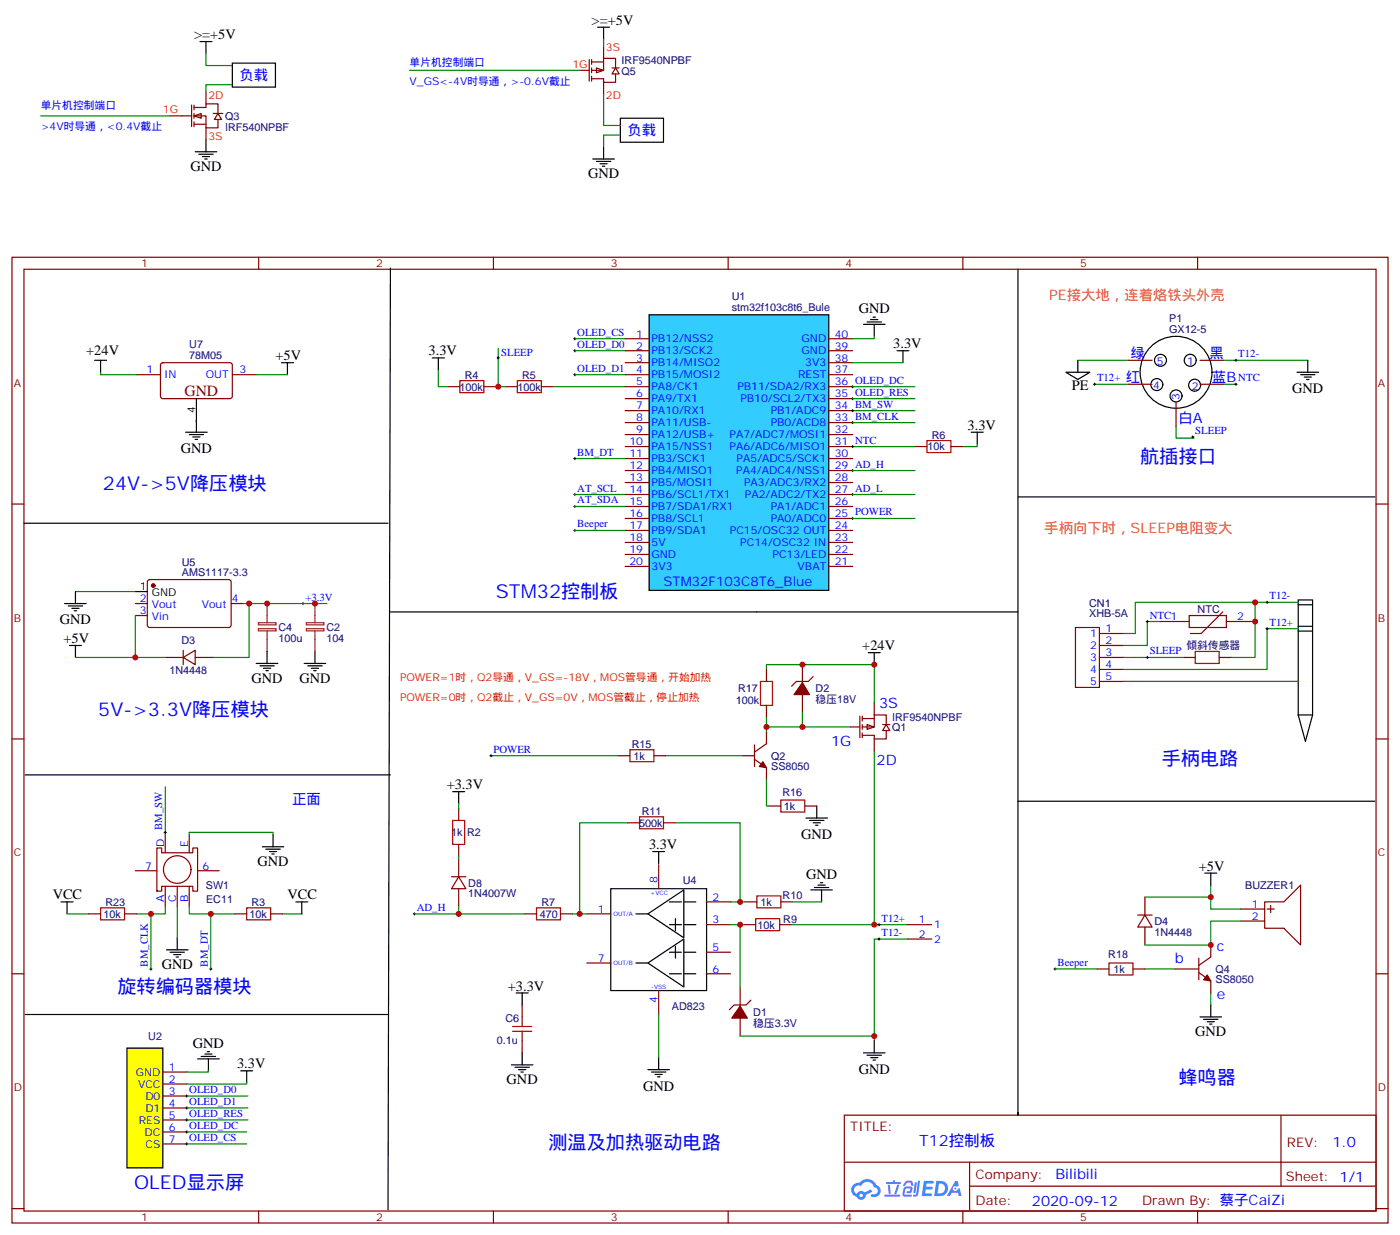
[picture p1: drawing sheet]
<svg xmlns="http://www.w3.org/2000/svg" width="412mm" height="364mm" viewBox="0 0 412 364" stroke-linecap="round" stroke-linejoin="round" font-family="sans-serif">
<g fill="none" stroke="#870000" stroke-width=".35">
<path d="M3.5 75.7h405.4v284.4h-405.4zM7.1 79.3h398.2v277.3h-398.2zM76.2 75.7v3.6M145.3 75.7v3.6M214.5 75.7v3.6M283.6 75.7v3.6M352.8 75.7v3.6M3.5 148.4h3.6M405.3 148.4h3.6M3.5 217.6h3.6M405.3 217.6h3.6M3.5 286.7h3.6"/>
<path d="M405.3 286.7h3.6M248.7 328.3h156.6v28.3h-156.6zM377.3 328.4v20.8M3.5 355.8h3.6M76.2 356.6v3.5M145.3 356.6v3.5M214.5 356.6v3.5M248.7 342.2h156.5M283.6 356.6v3.5M285.6 349.2h119.6M285.6 342.2v14.1M352.8 356.6v3.5"/>
<path d="M405.3 355.8h3.6"/>
</g>
<g fill="#5487ff">
<path d="M272.1 347.7h2.6l.3 .2-.1 .5-2 .1-.1 .9h1.6l.4 .4-.4 .4h-1.7l-.2 1.2h1.8l.3 .4-.2 .3h-2.9z"/>
<path d="M281.4 347.7h.7l.4 1.3-.7 .4a.74 .74 0 0 0-1.1 .3 .74 .74 0 0 0 .5 1 .74 .74 0 0 0 .9-.7l.5-.2 .7 2.3h-.9l-.2-.9h-1.9l-.5 .9h-.9z"/>
<path d="M269.5 348.1h.6l-.4 2.9a.31 .31 0 0 1-.3 .3 .31 .31 0 0 1-.3-.3z"/>
<path d="M270.4 347.6h.6l-.5 4a.89 .89 0 0 1-.7 .7 .89 .89 0 0 1-.9-.3l1-.5z"/>
<path d="M266.8 347.8l.6-.2 1.2 .1 .5 1.3-.6 .1-.4-.9-1 .1a.95 .95 0 0 1-1 .8l-.1-.2z"/>
<path d="M266.4 349.5l1.8-.2a1.04 1.04 0 0 1 .6 1.1 1.04 1.04 0 0 1-.8 .9h-.7a.29 .29 0 0 1-.3-.3 .29 .29 0 0 1 .3-.3h.7l.2-.8h-1.4l-.4 1.8h1.9a.29 .29 0 0 1 .3 .4 .29 .29 0 0 1-.3 .2h-2l-.4-.3 .2-2.1z"/>
<path d="M260.5 351.7h4.4a.3 .3 0 0 1 .3 .3 .3 .3 0 0 1-.3 .3h-4.3z"/>
<path d="M264.3 348.8h.6l-.5 1.7a1.02 1.02 0 0 1-.7 1.1l-.2-.3z"/>
<path d="M261.5 348.8h.6l.3 2.4-.3 .3-.3-.2z"/>
<path d="M261.1 348h1.9l.2-.5h.5l-.1 .5h1.5a.29 .29 0 0 1 .3 .3 .29 .29 0 0 1-.3 .3h-3.9z"/>
<path d="M275.8 347.7l-.6 4.4h1.4a2.27 2.27 0 0 0 2.7-2.2 2.27 2.27 0 0 0-2.7-2.2zM276.6 348.5a1.5 1.5 0 0 1 1.8 1.5 1.5 1.5 0 0 1-1.9 1.4h-.3z"/>
<path d="M251.4 348.8a2.09 2.09 0 0 0 1 3.6 1.37 1.37 0 0 0 1.5 .8 1.37 1.37 0 0 0 1.1-1.4l2-.9-.5-.7-1.8 .9a1.4 1.4 0 0 0-2.3 .4 1.32 1.32 0 0 1-.6-1.8 1.32 1.32 0 0 1 1.9-.5 2.02 2.02 0 0 1 2-1.2 2.02 2.02 0 0 1 1.8 1.6 1.09 1.09 0 0 1 1.1 1.3 1.09 1.09 0 0 1-1.6 .7 .41 .41 0 0 0-.5 .4 .41 .41 0 0 0 .4 .4 1.89 1.89 0 0 0 2.4-1.1 1.89 1.89 0 0 0-1.2-2.4 2.98 2.98 0 0 0-5-.7l-1 .2zM253.2 352a.52 .52 0 0 1 1 0 .52 .52 0 0 1-1 0z"/>
<circle cx="281.4" cy="349.9" r=".28"/>
</g>
<path d="M37.4 308.6h10.6v35.3h-10.6z" fill="#ff0" stroke="#000" stroke-width=".35"/>
<g fill="none" stroke="#870000" stroke-width=".35">
<path d="M194 254.6v7.1M172.9 269.1h7M208.1 265.5h7.1M208.1 272.2h7.1M172.9 283.5h7M194 291.6v7.1M208.1 280.4h7.1M208.1 286.7h7.1M48 315.6h7M48 319.2h7M48 322.7h7M48 326.2h7"/>
<path d="M48 329.7h7M48 333.3h7M48 336.8h7"/>
</g>
<g fill="none" stroke="#000" stroke-width=".35">
<path d="M179.9 261.7h28.2v29.9h-28.2zM187.3 269.1h3.6M190.9 269.1l10.5-7.1v14.1zM197.2 265.5h3.5M197.2 272.2h3.5M199 270.5v3.5M199 278.6v3.5M201.4 265.5h3.6M201.4 272.2h3.6M187.3 283.5h3.6M190.9 283.5l10.5-7v14.1zM197.2 280.4h3.5"/>
<path d="M197.2 286.7h3.5M201.4 280.4h3.6M201.4 286.7h3.6"/>
</g>
<path d="M191.2 92.7h52.9v81.1h-52.9z" fill="#3cf" stroke="#000" stroke-width=".35"/>
<g fill="none" stroke="#870000" stroke-width=".35">
<path d="M184.1 99.7h7.1M244.1 99.7h7.1M40.2 110.3h7.1M47.5 107l.5-.2h20l.4 .7v9.4l-.7 .5-20-.1-.4-.6v-9.2zM68.4 110.3h7.1M131.9 113.8h3.6M142.5 113.8h3.5M148.9 113.8h3.5M159.5 113.8h3.5M184.1 103.3h7.1M184.1 106.8h7.1M184.1 110.3h7.1"/>
<path d="M184.1 113.8h7.1M184.1 117.4h7.1M244.1 103.3h7.1M244.1 106.8h7.1M244.1 110.3h7.1M244.1 113.8h7.1M244.1 117.4h7.1M332.3 106.1h7.1M332.3 113.1h7.1M346.4 118.4v7.1M353.5 106.1h7M353.5 113.1h7"/>
<path d="M184.1 120.9h7.1M184.1 124.4h7.1M184.1 128h7.1M184.1 131.5h7.1M184.1 135h7.1M184.1 138.5h7.1M244.1 120.9h7.1M244.1 124.4h7.1M244.1 128h7.1M244.1 131.5h7.1M244.1 135h7.1M244.1 138.5h7.1"/>
<path d="M269.5 131.5h3.5M280.1 131.5h3.5M184.1 142.1h7.1M184.1 145.6h7.1M184.1 149.1h7.1M184.1 152.6h7.1M184.1 156.2h7.1M184.1 159.7h7.1M244.1 142.1h7.1M244.1 145.6h7.1M244.1 149.1h7.1M244.1 152.6h7.1"/>
<path d="M244.1 156.2h7.1M244.1 159.7h7.1M39.9 177.7h3.5M43.6 170.8l.5-.2 23.6 .1 .4 .6-.1 13-.6 .4h-23.6l-.4-.7v-12.7zM68.1 177.7h3.5M184.1 163.2h7.1M184.1 166.8h7.1M244.1 163.2h7.1M244.1 166.8h7.1M39.9 181.2h3.5M48.7 193.6h5.3M54 193.6l3.5-2.1v4.2z"/>
<path d="M54 191.5v4.2M57.5 193.6h5.3M225.8 197.1v3.5M316.8 184.7h7v17.7h-7zM323.8 186.5h7.1M323.8 190h7.1M323.8 193.6h7.1M323.8 197.1h7.1M341.5 183h8.8M348.5 193.6h3.6M350.3 181.2h10.9v3.5h-10.9zM359.1 193.6h3.6"/>
<path d="M360.2 180.2l-6.4 6.3h-3.1M361.2 183h8.5M222.2 219.3v6.4M225.8 207.7v3.5M225.8 215.4v3.6l-3.6 2.4M323.8 200.6h7.1M182 222.5h3.6M192.6 222.5h3.5M218.7 222.5h3.5M222.2 223.6l3.6 2.4v3.6M226.5 237.3h3.5M237.1 237.3h3.5"/>
<path d="M184.9 242.3h3.5M195.4 242.3h3.6M154.5 269.1h3.5M165.1 269.1h3.5M219.1 272.2h3.5M219.4 265.5h3.6M229.7 272.2h3.5M230 265.5h3.5M267.4 272.2h7.1M267.4 276.5h7.1M335.1 269.4h4.3M337.3 269.4l2.1 3.5h-4.3z"/>
<path d="M337.3 264.1v5.3M337.3 272.9v5.3M356.7 278.2v3.6l-3.6 2.4M365.5 267.7h7M365.5 271.2h7M372.5 265.5h5.7l4.9-4.9v17.6l-4.9-4.9h-5.7zM373.2 267.7h2.2M374.3 266.6v2.1M218 290.9v5.3M218 299.8v5.2M221.2 294.5l-1.4 1.4h-3.5l-1.5 1.4M323.1 285.3h3.6"/>
<path d="M333.7 285.3h3.6M346.1 285.3h7M353.1 286.3l3.6 2.5v3.5M353.1 282.1v6.4"/>
</g>
<g fill="none" stroke="#008700" stroke-width=".35">
<path d="M169.3 99.7h14.8M257.5 99v.7h-6.3M29.6 109.6v.7h10.6M75.5 110.3h9.2M129.1 108.9v4.9h2.8M146 113.8h2.9M146.8 102.6v11.2M163 113.8h21.1M169.3 103.3h14.8M169.3 110.3h14.8M251.2 113.8h18.3M251.2 117.4h18.3"/>
<path d="M251.2 106.8h14.8M317.5 106.1h14.8M322.4 113.1h9.9M360.5 106.1h24.7M360.5 113.1h3.6M169.3 135h14.8M251.2 120.9h18.3M251.2 124.4h18.3M251.2 131.5h18.3M251.2 138.5h18.3M287.9 130.8v.7h-4.3M346.4 125.5v3.5h5.3"/>
<path d="M169.3 156.2h14.8M169.3 145.6h14.8M169.3 149.1h14.8M251.2 152.6h18.3M251.2 145.6h18.3M22.2 174.2h17.7M71.6 177.7h24.7M73.4 177.7v15.9h-10.6M369.7 177.3v16.3h-7M382.4 177.3h-48v9.2h-3.5M22.2 193.6h17.7M39.9 181.2v12.4h8.8"/>
<path d="M225.8 197.1v-1.4h31.7v11.3M330.9 193.6h17.6M341.5 183h-3.5v7h-7.1M382.4 185.1h-9.2v12h-42.3M225.8 211.2v2.8M250.5 214h-24.7v1.4M330.9 200.6h51.5M144.6 222.5h37.4M196.1 222.5h22.6M225.8 229.6v7.7h.7M257.5 221.1v51.1h9.9M199 242.3h19v23.2"/>
<path d="M122.1 269.1h32.4M215.2 265.5h4.2M218 272.2v18.7M233.2 272.2h24.3M233.5 265.5h8.5M267.4 276.5h-9.9v30M337.3 264.1h19.4M356.7 260.6v7.1h8.8M365.5 271.2h-8.8v7h-19.4M194 298.7v12.7M310.8 285.3h12.3M337.3 285.3h8.8"/>
<path d="M356.7 292.3v3.6M61.4 315.3v.3h-6.4M72.7 318.8v.4h-17.7M218 305h39.5"/>
</g>
<g fill="none" stroke="#000" stroke-width=".35">
<path d="M115 78.9l-.7 277.3M299.9 79.3v249v-.7M254.4 95.5h6.3M255.4 94.8h4.2M256.5 94.1h2.1M257.2 93.4h.7M257.5 95.5v3.5M27.9 106.1h3.5M29.6 106.1v3.5M57.9 117.4v9.8M82.9 106.8h3.5M84.7 106.8v3.5"/>
<path d="M127.4 105.4h3.5M129.1 105.4v3.5M264.2 103.3h3.6M266 103.3v3.5M314 109.6h7l-3.5 2.1zM317.5 106.1v3.5M382.1 109.6h6.3M383.1 110.3h4.2M384.2 111h2.1M384.9 111.7h.7M385.2 106.1v3.5M54.7 127.2h6.3"/>
<path d="M55.7 128h4.3M56.8 128.7h2.1M57.5 129.4h.7M286.1 127.2h3.5M287.9 127.2v3.6M299.9 146.3h105.1M19 177.7h6.4M20.1 178.4h4.2M21.2 179.1h2.1M21.9 179.8h.7M22.2 174.2v3.5M39.9 174.2h3.5"/>
<path d="M382.4 176.6h4.2v33.9h-4.2zM382.4 178h4.2M20.5 190h3.5M22.2 190v3.6M75.5 195.3h6.3M76.6 196h4.2M77.6 196.7h2.1M78.3 197.4h.7M78.7 191.8v3.5M89.6 195.3h6.4M90.7 196h4.2M91.7 196.7h2.1"/>
<path d="M92.4 197.4h.7M92.8 191.8v3.5M115 180.2h184.9M255.8 192.2h3.5M257.5 192.2v3.5M382.4 184.4h4.2M382.4 185.8h4.2M382.4 210.5l2.1 7.8 2.1-7.8M7.4 228.1h107.6M240.6 237.3v3.5M299.9 235.9h105.1M192.3 250.7h3.5"/>
<path d="M194 250.7v3.5M237.4 240.8h6.4M238.5 241.5h4.2M239.5 242.3h2.2M240.2 243h.7M241.7 259.9h.7M354.9 257.1h3.5M356.7 257.1v3.5M238.8 262h6.4M239.9 261.3h4.2M240.9 260.6h2.2M242 262v3.5"/>
<path d="M7.4 298.7h106.9M353.5 299.4h6.3M356.7 295.9v3.5M58.2 311.7h6.4M59.3 311h4.2M60.3 310.3h2.1M61 309.6h.7M61.4 311.7v3.6M70.9 315.3h3.5M72.7 315.3v3.5M190.9 314.9h6.3M191.9 315.6h4.2"/>
<path d="M193 316.3h2.1M193.7 317h.7M194 311.4v3.5M254.4 310h6.3M255.4 310.7h4.2M256.5 311.4h2.1M257.2 312.1h.7M257.5 306.5v3.5M354.5 300.1h4.3M355.6 300.8h2.1M356.3 301.5h.7"/>
<circle cx="340.8" cy="113.2" r="1.76"/>
<circle cx="341.8" cy="106.1" r="1.76"/>
<circle cx="346.4" cy="109.6" r="10.6"/>
<circle cx="346.4" cy="116.6" r="1.76"/>
<circle cx="350.6" cy="106.1" r="1.76"/>
<circle cx="351.9" cy="113.4" r="1.76"/>
</g>
<g fill="none" stroke="#000" stroke-width=".29">
<path d="M169 99.7h.7M169.3 99.4v.7M146.4 105.4h.7M146.8 105v.7M169 110.3h.7M169 103.3h.7M169.3 102.9v.7M169.3 110v.7M250.8 113.8h.7M250.8 117.4h.7M251.2 113.5v.7M251.2 117v.7"/>
<path d="M322.1 113.1h.7M322.4 112.8v.7M363.7 113.1h.7M363.7 106.1h.7M364.1 105.7v.7M364.1 112.8v.7M169 135h.7M169.3 134.7v.7M250.8 124.4h.7M250.8 131.5h.7M250.8 138.5h.7M250.8 120.9h.7"/>
<path d="M251.2 120.5v.7M251.2 124.1v.7M251.2 131.1v.7M251.2 138.2v.7M351 128.7h.7M351.4 128.3v.7M169 145.6h.7M169 149.1h.7M169 156.2h.7M169.3 145.2v.7M169.3 148.8v.7M169.3 155.8v.7"/>
<path d="M250.8 152.6h.7M250.8 145.6h.7M251.2 145.2v.7M251.2 152.3v.7M88.9 177.7h.7M89.3 177.3v.7M372.9 177.3h.7M373.2 177v.7M337.6 193.6h.7M337.6 183h.7M338 182.6v.7M338 193.2v.7"/>
<path d="M372.9 185.1h.7M373.2 184.7v.8M144.3 222.5h.7M144.6 222.1v.7M121.7 269.1h.7M122.1 268.7v.7M258.6 276.5h.7M258.6 272.2h.7M258.9 271.9v.7M258.9 276.1v.7M310.4 285.3h.7M310.8 284.9v.7"/>
<path d="M54.7 336.8h.7M54.7 333.3h.7M54.7 329.7h.7M54.7 326.2h.7M54.7 322.7h.7M55 322.3v.7M55 325.9v.7M55 329.4v.7M55 332.9v.7M55 336.4v.7"/>
</g>
<path d="M135.5 112.1h7v3.5h-7zM152.4 112.1h7.1v3.5h-7.1zM273 129.7h7.1v3.5h-7.1zM352.1 191.8h7v3.5h-7zM224 200.6h3.5v7.1h-3.5zM185.6 220.7h7v3.6h-7zM230 235.5h7.1v3.6h-7.1zM188.4 240.5h7v3.5h-7zM158 267.3h7.1v3.5h-7.1zM222.6 270.5h7.1v3.5h-7.1zM223 263.8h7v3.5h-7zM326.7 283.5h7v3.6h-7z" fill="none" stroke="#a10000" stroke-width=".35"/>
<path d="M215.2 272.2h3.9" fill="none" stroke="#090" stroke-width=".35"/>
<g fill="#870000" stroke="#870000" stroke-width=".35">
<path d="M218 296.2l2.1 3.6h-4.6z"/>
<path d="M224.7 224.3l1.1 1.7-2.1-.3z"/>
<path d="M355.6 287.1l1.1 1.7-2.2-.3z"/>
<circle cx="45.2" cy="172.4" r=".53"/>
</g>
<path d="M78.7 177.7v5.6M92.8 177.7v5.6M76.1 185.1h5.2v.6h-5.2zM76.1 183.3h5.2v.7h-5.2zM78.7 185.8v6M90.2 185.1h5.2v.6h-5.2zM90.2 183.3h5.2v.7h-5.2zM92.8 185.8v6" fill="none" stroke="#8c2424" stroke-width=".35"/>
<g fill="#fff" stroke="#870000" stroke-width=".35">
<path d="M57.1 34.1l2.2-.7v1.4z"/>
<path d="M64.2 33.4l1.1 1.8h-2.2z"/>
</g>
<path d="M50.1 34.1h6.3M56.4 30.9v6.4M57.1 31.6h3.6v-1h3.5v2.8M57.1 34.1h3.6v3.5h3.5v-2.4M57.1 36.6h3.6M57.1 30.9v1.4M57.1 33.4v1.4M57.1 35.9v1.4M60.7 27.1v3.5M60.7 37.6v3.6M62.8 33.4h2.8" fill="none" stroke="#870000" stroke-width=".35"/>
<path d="M58.9 12.2h3.5M60.7 12.2v3.6M68.4 18.6h12.7v7h-12.7zM57.5 44.7h6.4M58.6 45.4h4.2M59.6 46.1h2.1M60.3 46.8h.7M60.7 41.2v3.5" fill="none" stroke="#000" stroke-width=".35"/>
<path d="M60.7 15.8v3.5h7.7M12 34.1h38.1M68.4 24.9h-7.7v2.2" fill="none" stroke="#008700" stroke-width=".35"/>
<path d="M175.7 20l2.1 .7-2.1 .7z" fill="#fff" stroke="#870000" stroke-width=".35"/>
<g fill="none" stroke="#870000" stroke-width=".35">
<path d="M173.6 17.5v6.4M174.3 18.2h3.5M174.3 17.5v1.4M177.8 17.2h3.5v2.8M177.8 17.2v3.5h-3.5M177.8 13.7v3.5M170.7 20.7h2.9M174.3 20v1.4M174.3 22.5v1.4M177.8 24.2v3.6M180.3 20h2.1M181.3 20l1.1 1.8h-2.1z"/>
<path d="M181.3 21.8v2.4h-3.5v-1h-3.5M236.4 195.7v5.3M239.5 199.2l-1.4 1.4h-3.5l-1.4 1.4M236.4 204.5v5.3"/>
</g>
<path d="M177.8 11.5v2.2M120.6 20.7h50.1M177.8 27.8v9.1h4.9M182.7 39.8h-4.9v3.5M236.4 209.8v4.2" fill="none" stroke="#008700" stroke-width=".35"/>
<path d="M176 8h3.6M177.8 8v3.5M182.7 34.8h12.7v7.1h-12.7zM174.6 46.8h6.4M175.7 47.5h4.2M176.7 48.2h2.2M177.4 48.9h.8M177.8 43.3v3.5" fill="none" stroke="#000" stroke-width=".35"/>
<path d="M236.4 201l2.1 3.5h-4.6z" fill="#870000" stroke="#870000" stroke-width=".35"/>
<path d="M255.4 213.3l2.1 .7-2.1 .7z" fill="#fff" stroke="#870000" stroke-width=".35"/>
<g fill="none" stroke="#870000" stroke-width=".35">
<path d="M250.5 214h2.8M253.3 210.9v6.3M254 211.6h3.5M254 210.9v1.4M254 213.3v1.4M254 215.8v1.4M257.5 210.5h3.6v2.8M257.5 210.5v3.5h-3.5M257.5 207v3.5M257.5 217.6v3.5M260 213.3h2.1M261.1 213.3l1 1.8h-2.1z"/>
<path d="M261.1 215.1v2.5h-3.6v-1.1h-3.5M135.1 238v3.5M39.9 256.4h6.3M46.2 249.7h1.4v1.4h9.2v-1.4h1.4v12.7h-1.4v-1.5h-9.2v1.5h-1.4zM48.7 245.8v5.3M55.7 245.8v5.3M58.2 256.4h6.4M133 258.1h4.2M135.1 258.1l2.1 3.6h-4.2zM135.1 248.6v3.5M135.1 252.8v5.3M26.1 269.1h3.5"/>
<path d="M36.7 269.1h3.5M48.7 260.9v6M52.2 260.9v6M55.7 260.9v6M69.1 269.1h3.6M79.7 269.1h3.6M135.1 261.7v5.2M153.8 295.9v3.5M153.8 306.5v3.5"/>
<circle cx="52.2" cy="256" r="4.1"/>
</g>
<g fill="none" stroke="#000" stroke-width=".35">
<path d="M7.1 154.1h107.2M133.3 233.1h3.6M135.1 233.1v3.5M77.3 249.3h6.3M78.3 250h4.2M79.4 250.7h2.1M80.1 251.4h.7M80.4 245.8v3.5M18 265.5h3.5M19.8 265.5v3.6M49 279.6h6.4M52.2 276.1v3.5"/>
<path d="M87.1 265.5h3.6M88.9 265.5v3.6M50.1 280.4h4.2M51.2 281.1h2.1M51.9 281.8h.7M152 292.3h3.6M153.8 292.3v3.6M150.6 313.5h6.4M151.7 314.2h4.2M152.8 314.9h2.1M153.5 315.6h.7M153.8 310v3.5"/>
</g>
<g fill="none" stroke="#008700" stroke-width=".35">
<path d="M48.7 231.7v14.1M135.1 236.6v1.4M55.7 245.8v-.7h24.7v.7M135.1 252.1v.7M184.9 242.3h-14.2v26.8M19.8 269.1h6.3M40.2 269.1h4.2M44.4 269.1v16.2M48.7 266.9v2.2h-4.3M52.2 266.9v9.2M55.7 266.9v2.2h6.4v16.2M62.1 269.1h7"/>
<path d="M83.3 269.1h5.6M135.1 266.9v2.2M168.6 269.1h4.3M55 322.7h18M55 326.2h18M55 329.7h18M55 333.3h17.7M55 336.8h17.7"/>
</g>
<path d="M133.3 241.5h3.6v7.1h-3.6zM29.6 267.3h7.1v3.5h-7.1zM72.7 267.3h7v3.5h-7zM153.8 299.4v2.8M151 303.6h5.6M151 302.2h5.6M153.8 303.6v2.9" fill="none" stroke="#a10000" stroke-width=".35"/>
<path d="M48.3 245.1h.7M48.7 244.7v.7M44.1 285.3h.7M44.4 284.9v.7M61.7 285.3h.7M62.1 284.9v.7" fill="none" stroke="#000" stroke-width=".29"/>
<g fill="#c00">
<circle cx="146.8" cy="113.8" r=".88"/>
<circle cx="257.5" cy="272.2" r=".88"/>
<circle cx="218" cy="265.5" r=".88"/>
<circle cx="257.5" cy="305" r=".88"/>
<circle cx="92.8" cy="177.7" r=".88"/>
<circle cx="78.7" cy="177.7" r=".88"/>
<circle cx="39.9" cy="193.6" r=".88"/>
<circle cx="73.4" cy="177.7" r=".88"/>
<circle cx="356.7" cy="278.2" r=".88"/>
<circle cx="356.7" cy="264.1" r=".88"/>
<circle cx="225.8" cy="214" r=".88"/>
<circle cx="369.7" cy="183" r=".88"/>
<circle cx="369.7" cy="177.3" r=".88"/>
<circle cx="257.5" cy="195.7" r=".88"/>
<circle cx="236.4" cy="195.7" r=".88"/>
<circle cx="236.4" cy="214" r=".88"/>
<circle cx="135.1" cy="269.1" r=".88"/>
<circle cx="218" cy="272.2" r=".88"/>
<circle cx="62.1" cy="269.1" r=".88"/>
<circle cx="44.5" cy="269.1" r=".88"/>
<circle cx="170.7" cy="269.1" r=".88"/>
</g>
<g font-size="5.6" fill="#00f">
<text x="335.8" y="136.4">航插接口</text>
<text x="30.3" y="144.2">24V-&gt;5V降压模块</text>
<text x="146" y="175.9">STM32控制板</text>
<text x="28.9" y="210.9">5V-&gt;3.3V降压模块</text>
<text x="342.2" y="225.3">手柄电路</text>
<text x="34.6" y="292.3">旋转编码器模块</text>
<text x="347.1" y="319.2">蜂鸣器</text>
<text x="161.6" y="338.2">测温及加热驱动电路</text>
<text x="39.5" y="350.2">OLED显示屏</text>
</g>
<text font-size="4.6" fill="#800" x="54.3" y="116.7">GND</text>
<text font-size="4.6" fill="#00f" x="270.8" y="337.4">T12控制板</text>
<g font-size="4.2">
<text x="57.1" y="11.5">&gt;=+5V</text>
<text x="174.3" y="7.3">&gt;=+5V</text>
<text x="56.1" y="50.3">GND</text>
<text x="173.2" y="52.5">GND</text>
<text x="252.9" y="92.2">GND</text>
<text x="25.4" y="104.6">+24V</text>
<text x="81.1" y="106.1">+5V</text>
<text x="126.3" y="104.7">3.3V</text>
<text x="263.1" y="102.5">3.3V</text>
<text x="315.7" y="114.9">PE</text>
<text x="380.7" y="115.7">GND</text>
<text x="285" y="126.5">3.3V</text>
<text x="53.3" y="133.4">GND</text>
<text x="17.6" y="183.8">GND</text>
<text x="18.7" y="189.3">+5V</text>
<text x="254" y="191.5">+24V</text>
<text x="74.1" y="201">GND</text>
<text x="88.2" y="201">GND</text>
<text x="131.6" y="232.4">+3.3V</text>
<text x="191.2" y="250">3.3V</text>
<text x="236" y="247">GND</text>
<text x="75.8" y="255">GND</text>
<text x="353.1" y="256.4">+5V</text>
<text x="237.4" y="258.7">GND</text>
<text x="15.5" y="264.8">VCC</text>
<text x="84.7" y="264.8">VCC</text>
<text x="47.6" y="285.3">GND</text>
<text x="149.6" y="291.6">+3.3V</text>
<text x="352.1" y="305">GND</text>
<text x="56.8" y="308.6">GND</text>
<text x="69.8" y="314.6">3.3V</text>
<text x="252.9" y="316.1">GND</text>
<text x="149.2" y="319.2">GND</text>
<text x="189.4" y="321.3">GND</text>
</g>
<g font-size="4.2" fill="#00f">
<text x="70.6" y="23.5">负载</text>
<text x="184.9" y="39.8">负载</text>
<text x="333" y="105.4">绿</text>
<text x="356.3" y="105.4">黑</text>
<text x="331.6" y="112.4">红</text>
<text x="357" y="112.4">蓝B</text>
<text x="347.1" y="124.4">白A</text>
<text x="258.9" y="208.4">3S</text>
<text x="244.8" y="219.7">1G</text>
<text x="258.2" y="225.3">2D</text>
<text x="86.1" y="236.6">正面</text>
<text x="358.4" y="280">c</text>
<text x="346.1" y="283.5">b</text>
<text x="358.4" y="294.1">e</text>
<text x="392.5" y="337.6">1.0</text>
<text x="310.9" y="347.2">Bilibili</text>
<text x="304" y="355">2020-09-12</text>
</g>
<g font-size="4.2" fill="#f60">
<text x="309" y="88.4">PE接大地，连着烙铁头外壳</text>
<text x="307.6" y="156.9">手柄向下时，SLEEP电阻变大</text>
</g>
<text font-size="3.9" fill="#00f" x="195.5" y="172.6">STM32F103C8T6_Blue</text>
<g font-size="3.9" fill="#800">
<text x="250.5" y="332.9">TITLE:</text>
<text x="379.1" y="337.6">REV:</text>
<text x="287.4" y="347.1">Company:</text>
<text x="378.7" y="347.7">Sheet: 1/1</text>
<text x="287.4" y="354.8">Date:</text>
<text x="336.4" y="354.9">Drawn By: 蔡子CaiZi</text>
</g>
<g font-size="3.2" fill="#f00">
<text x="178.5" y="15.1">3S</text>
<text x="168.6" y="20">1G</text>
<text x="61.4" y="29.2">2D</text>
<text x="178.5" y="29.2">2D</text>
<text x="48" y="33.4">1G</text>
<text x="61.4" y="41.2">3S</text>
<text x="117.8" y="200.6">POWER=1时，Q2导通，V_GS=-18V，MOS管导通，开始加热</text>
<text x="117.8" y="206.3">POWER=0时，Q2截止，V_GS=0V，MOS管截止，停止加热</text>
</g>
<g font-size="3.2" fill="#00f">
<text x="120.6" y="19.3">单片机控制端口</text>
<text x="120.6" y="24.9">V_GS&lt;-4V时导通，&gt;-0.6V截止</text>
<text x="12" y="32">单片机控制端口</text>
<text x="12" y="38.3">&gt;4V时导通，&lt;0.4V截止</text>
<text x="170" y="98.8">OLED_CS</text>
<text x="187.4" y="99.4">1</text>
<text x="191.9" y="100.8">PB12/NSS2</text>
<text x="236.1" y="100.8">GND</text>
<text x="245.9" y="99.4">40</text>
<text x="147.6" y="104.8">SLEEP</text>
<text x="170" y="102.4">OLED_D0</text>
<text x="187.4" y="102.9">2</text>
<text x="187.4" y="106.4">3</text>
<text x="191.9" y="104.3">PB13/SCK2</text>
<text x="191.9" y="107.8">PB14/MISO2</text>
<text x="236.1" y="104.3">GND</text>
<text x="237.2" y="107.8">3V3</text>
<text x="245.9" y="106.4">38</text>
<text x="245.9" y="102.9">39</text>
<text x="340.8" y="107.5">5</text>
<text x="349.7" y="107.5">1</text>
<text x="364.8" y="105.2">T12-</text>
<text x="43.1" y="110">1</text>
<text x="48.3" y="111.4">IN</text>
<text x="60.6" y="111.4">OUT</text>
<text x="70.6" y="110">3</text>
<text x="170" y="109.4">OLED_D1</text>
<text x="187.4" y="110">4</text>
<text x="187.4" y="113.5">5</text>
<text x="191.9" y="111.4">PB15/MOSI2</text>
<text x="235.1" y="111.4">REST</text>
<text x="245.9" y="113.5">36 OLED_DC</text>
<text x="245.9" y="110">37</text>
<text x="323.1" y="112.3">T12+</text>
<text x="364.8" y="112.3">NTC</text>
<text x="187.4" y="117">6</text>
<text x="191.9" y="114.9">PA8/CK1</text>
<text x="191.9" y="118.4">PA9/TX1</text>
<text x="217.2" y="114.9">PB11/SDA2/RX3</text>
<text x="218.1" y="118.4">PB10/SCL2/TX3</text>
<text x="245.9" y="117">35 OLED_RES</text>
<text x="339.7" y="114.5">4</text>
<text x="347.5" y="117.7" transform="rotate(-90 347.5 117.7)">3</text>
<text x="351.1" y="114.9">2</text>
<text x="187.4" y="120.5">7</text>
<text x="187.4" y="124.1">8</text>
<text x="191.9" y="122">PA10/RX1</text>
<text x="191.9" y="125.5">PA11/USB-</text>
<text x="227" y="125.5">PB0/ACD8</text>
<text x="227" y="122">PB1/ADC9</text>
<text x="245.9" y="124.1">33 BM_CLK</text>
<text x="245.9" y="120.5">34 BM_SW</text>
<text x="185.4" y="131.1">10</text>
<text x="187.4" y="127.6">9</text>
<text x="191.9" y="129">PA12/USB+</text>
<text x="214.9" y="129">PA7/ADC7/MOSI1</text>
<text x="245.9" y="131.1">31 NTC</text>
<text x="245.9" y="127.6">32</text>
<text x="352.1" y="127.8">SLEEP</text>
<text x="170" y="134.1">BM_DT</text>
<text x="185.4" y="134.7">11</text>
<text x="191.9" y="132.5">PA15/NSS1</text>
<text x="191.9" y="136.1">PB3/SCK1</text>
<text x="214.9" y="132.5">PA6/ADC6/MISO1</text>
<text x="217" y="136.1">PA5/ADC5/SCK1</text>
<text x="245.9" y="134.7">30</text>
<text x="185.4" y="138.2">12</text>
<text x="185.4" y="141.7">13</text>
<text x="191.9" y="139.6">PB4/MISO1</text>
<text x="191.9" y="143.1">PB5/MOSI1</text>
<text x="216.9" y="139.6">PA4/ADC4/NSS1</text>
<text x="219.2" y="143.1">PA3/ADC3/RX2</text>
<text x="245.9" y="141.7">28</text>
<text x="245.9" y="138.2">29 AD_H</text>
<text x="170" y="144.7">AT_SCL</text>
<text x="170" y="148.2">AT_SDA</text>
<text x="185.4" y="145.2">14</text>
<text x="185.4" y="148.8">15</text>
<text x="191.9" y="146.6">PB6/SCL1/TX1</text>
<text x="219.4" y="146.6">PA2/ADC2/TX2</text>
<text x="245.9" y="148.8">26</text>
<text x="245.9" y="145.2">27 AD_L</text>
<text x="170" y="155.3">Beeper</text>
<text x="185.4" y="152.3">16</text>
<text x="185.4" y="155.8">17</text>
<text x="191.9" y="150.2">PB7/SDA1/RX1</text>
<text x="191.9" y="153.7">PB8/SCL1</text>
<text x="227" y="153.7">PA0/ADC0</text>
<text x="227" y="150.2">PA1/ADC1</text>
<text x="245.9" y="155.8">24</text>
<text x="245.9" y="152.3">25 POWER</text>
<text x="185.4" y="159.3">18</text>
<text x="191.9" y="157.2">PB9/SDA1</text>
<text x="191.9" y="160.8">5V</text>
<text x="215" y="157.2">PC15/OSC32 OUT</text>
<text x="218.1" y="160.8">PC14/OSC32 IN</text>
<text x="245.9" y="159.3">23</text>
<text x="185.4" y="162.9">19</text>
<text x="185.4" y="166.4">20</text>
<text x="191.9" y="164.3">GND</text>
<text x="191.9" y="167.8">3V3</text>
<text x="227.6" y="164.3">PC13/LED</text>
<text x="234.9" y="167.8">VBAT</text>
<text x="245.9" y="166.4">21</text>
<text x="245.9" y="162.9">22</text>
<text x="41.2" y="177.3">2</text>
<text x="44.7" y="179.1">Vout</text>
<text x="59.4" y="179.1">Vout</text>
<text x="68.3" y="177.3">4</text>
<text x="90" y="176.8">+3.3V</text>
<text x="373.9" y="176.5">T12-</text>
<text x="41.2" y="180.9">3</text>
<text x="44.7" y="182.6">Vin</text>
<text x="338.7" y="182.1">NTC1</text>
<text x="364.4" y="182.6">2</text>
<text x="373.9" y="184.2">T12+</text>
<text x="321.1" y="187.6">1</text>
<text x="321.1" y="191.1">2</text>
<text x="325.6" y="186.2">1</text>
<text x="325.6" y="189.7">2</text>
<text x="321.1" y="194.6">3</text>
<text x="325.6" y="193.2">3</text>
<text x="325.6" y="196.7">4</text>
<text x="338.7" y="192.7">SLEEP</text>
<text x="321.1" y="198.2">4</text>
<text x="321.1" y="201.7">5</text>
<text x="325.6" y="200.3">5</text>
<text x="145.3" y="221.6">POWER</text>
<text x="47.8" y="244.4" transform="rotate(-90 47.8 244.4)">BM_SW</text>
<text x="48.3" y="249.3" transform="rotate(-90 48.3 249.3)">D</text>
<text x="55.4" y="249.3" transform="rotate(-90 55.4 249.3)">E</text>
<text x="42.8" y="256">7</text>
<text x="59.6" y="256">6</text>
<text x="193.7" y="259.9" transform="rotate(-90 193.7 259.9)">8</text>
<text x="48.3" y="265.6" transform="rotate(-90 48.3 265.6)">A</text>
<text x="51.9" y="265.6" transform="rotate(-90 51.9 265.6)">C</text>
<text x="55.4" y="265.6" transform="rotate(-90 55.4 265.6)">B</text>
<text x="122.8" y="268.2">AD_H</text>
<text x="176.1" y="268.7">1</text>
<text x="209.9" y="265.2">2</text>
<text x="368.8" y="267.3">1</text>
<text x="209.9" y="271.9">3</text>
<text x="259.6" y="275.6">T12-</text>
<text x="259.6" y="271.4">T12+</text>
<text x="270.7" y="271.9">1</text>
<text x="275.2" y="273.3">1</text>
<text x="368.8" y="270.8">2</text>
<text x="209.9" y="280">5</text>
<text x="270.7" y="276.1">2</text>
<text x="275.2" y="277.5">2</text>
<text x="43.6" y="284.6" transform="rotate(-90 43.6 284.6)">BM_CLK</text>
<text x="61.2" y="284.6" transform="rotate(-90 61.2 284.6)">BM_DT</text>
<text x="176.1" y="283.2">7</text>
<text x="209.9" y="286.3">6</text>
<text x="311.5" y="284.4">Beeper</text>
<text x="193.7" y="295.4" transform="rotate(-90 193.7 295.4)">4</text>
<text x="40" y="316.7">GND</text>
<text x="49.7" y="315.3">1</text>
<text x="40.7" y="320.2">VCC</text>
<text x="42.8" y="323.7">D0</text>
<text x="49.7" y="318.8">2</text>
<text x="49.7" y="322.3">3</text>
<text x="55.7" y="321.8">OLED_D0</text>
<text x="42.8" y="327.3">D1</text>
<text x="49.7" y="325.9">4</text>
<text x="49.7" y="329.4">5</text>
<text x="55.7" y="328.9">OLED_RES</text>
<text x="55.7" y="325.3">OLED_D1</text>
<text x="40.9" y="330.8">RES</text>
<text x="42.6" y="334.3">DC</text>
<text x="49.7" y="332.9">6</text>
<text x="55.7" y="335.9">OLED_CS</text>
<text x="55.7" y="332.4">OLED_DC</text>
<text x="42.9" y="337.9">CS</text>
<text x="49.7" y="336.4">7</text>
</g>
<g font-size="3.2" fill="#000080">
<text x="183.1" y="18.9">IRF9540NPBF</text>
<text x="183.1" y="22">Q5</text>
<text x="66.3" y="35.3">Q3</text>
<text x="66.3" y="38.4">IRF540NPBF</text>
<text x="215.6" y="88.4">U1</text>
<text x="215.6" y="91.6">stm32f103c8t6_Bule</text>
<text x="344.4" y="94.9">P1</text>
<text x="344.4" y="98">GX12-5</text>
<text x="55.7" y="105.6">78M05</text>
<text x="55.8" y="102.4">U7</text>
<text x="136.9" y="111.5">R4</text>
<text x="153.8" y="111.5">R5</text>
<text x="135.3" y="115">100k</text>
<text x="152.4" y="115.3">100k</text>
<text x="274.5" y="129.2">R6</text>
<text x="273.2" y="132.6">10k</text>
<text x="53.6" y="166.5">U5</text>
<text x="53.6" y="169.6">AMS1117-3.3</text>
<text x="320.8" y="178.7">CN1</text>
<text x="82" y="185.9">C4</text>
<text x="96.1" y="185.9">C2</text>
<text x="320.8" y="181.7">XHB-5A</text>
<text x="352.8" y="180.6">NTC</text>
<text x="53.4" y="189.5">D3</text>
<text x="82" y="189.1">100u</text>
<text x="96.1" y="189.1">104</text>
<text x="349.5" y="191.2">倾斜传感器</text>
<text x="49.9" y="198.4">1N4448</text>
<text x="217.4" y="203.7">R17</text>
<text x="240.2" y="203.9">D2</text>
<text x="216.7" y="207.4">100k</text>
<text x="240.2" y="207">稳压18V</text>
<text x="262.8" y="212.1">IRF9540NPBF</text>
<text x="262.8" y="215.4">Q1</text>
<text x="186.1" y="220.2">R15</text>
<text x="186.6" y="223.7">1k</text>
<text x="227.2" y="226.8">SS8050</text>
<text x="227.2" y="223.6">Q2</text>
<text x="189" y="239.9">R11</text>
<text x="230.5" y="234.3">R16</text>
<text x="230.9" y="238.6">1k</text>
<text x="188.3" y="243.4">500k</text>
<text x="132.9" y="246.3">1k</text>
<text x="137.6" y="246.2">R2</text>
<text x="60.6" y="261.7">SW1</text>
<text x="137.9" y="261">D8</text>
<text x="201.1" y="260.4">U4</text>
<text x="366.8" y="261.9">BUZZER1</text>
<text x="31.1" y="266.7">R23</text>
<text x="60.7" y="266">EC11</text>
<text x="74" y="266.7">R3</text>
<text x="137.9" y="264.2">1N4007W</text>
<text x="159.5" y="266.7">R7</text>
<text x="224" y="266.7">1k</text>
<text x="230.5" y="264.5">R10</text>
<text x="30.4" y="270.2">10k</text>
<text x="73.5" y="270.2">10k</text>
<text x="159" y="270.3">470</text>
<text x="223.1" y="273.4">10k</text>
<text x="230.7" y="271.6">R9</text>
<text x="340.1" y="275.5">1N4448</text>
<text x="340.1" y="272.4">D4</text>
<text x="326.5" y="281.9">R18</text>
<text x="328" y="286.5">1k</text>
<text x="358.1" y="286.3">Q4</text>
<text x="358.1" y="289.5">SS8050</text>
<text x="197.9" y="297.4">AD823</text>
<text x="221.9" y="299.1">D1</text>
<text x="148.9" y="301">C6</text>
<text x="221.9" y="302.3">稳压3.3V</text>
<text x="43.7" y="306.3">U2</text>
<text x="146.4" y="307.3">0.1u</text>
</g>
<g font-size="3.2" fill="#800">
<text x="41.6" y="78.7">1</text>
<text x="110.8" y="78.7">2</text>
<text x="179.9" y="78.7">3</text>
<text x="249.1" y="78.7">4</text>
<text x="318.2" y="78.7">5</text>
<text x="4.1" y="113.8">A</text>
<text x="405.9" y="113.8">A</text>
<text x="4.1" y="183">B</text>
<text x="405.9" y="183">B</text>
<text x="4.1" y="252.1">C</text>
<text x="405.9" y="252.1">C</text>
<text x="4.1" y="321.3">D</text>
<text x="405.9" y="321.3">D</text>
<text x="41.6" y="359.6">1</text>
<text x="110.8" y="359.6">2</text>
<text x="179.9" y="359.6">3</text>
<text x="249.1" y="359.6">4</text>
<text x="318.2" y="359.6">5</text>
</g>
<g font-size="3.2">
<text x="57.5" y="121.5" transform="rotate(-90 57.5 121.5)">4</text>
<text x="41.2" y="173.8">1</text>
<text x="44.7" y="175.6">GND</text>
</g>
<g font-size="1.8" fill="#00f">
<text x="191.7" y="263.4">+VCC</text>
<text x="180.7" y="269.8">OUT/A</text>
<text x="180.7" y="284.2">OUT/B</text>
<text x="191.9" y="291.3">-VSS</text>
</g>
</svg>
